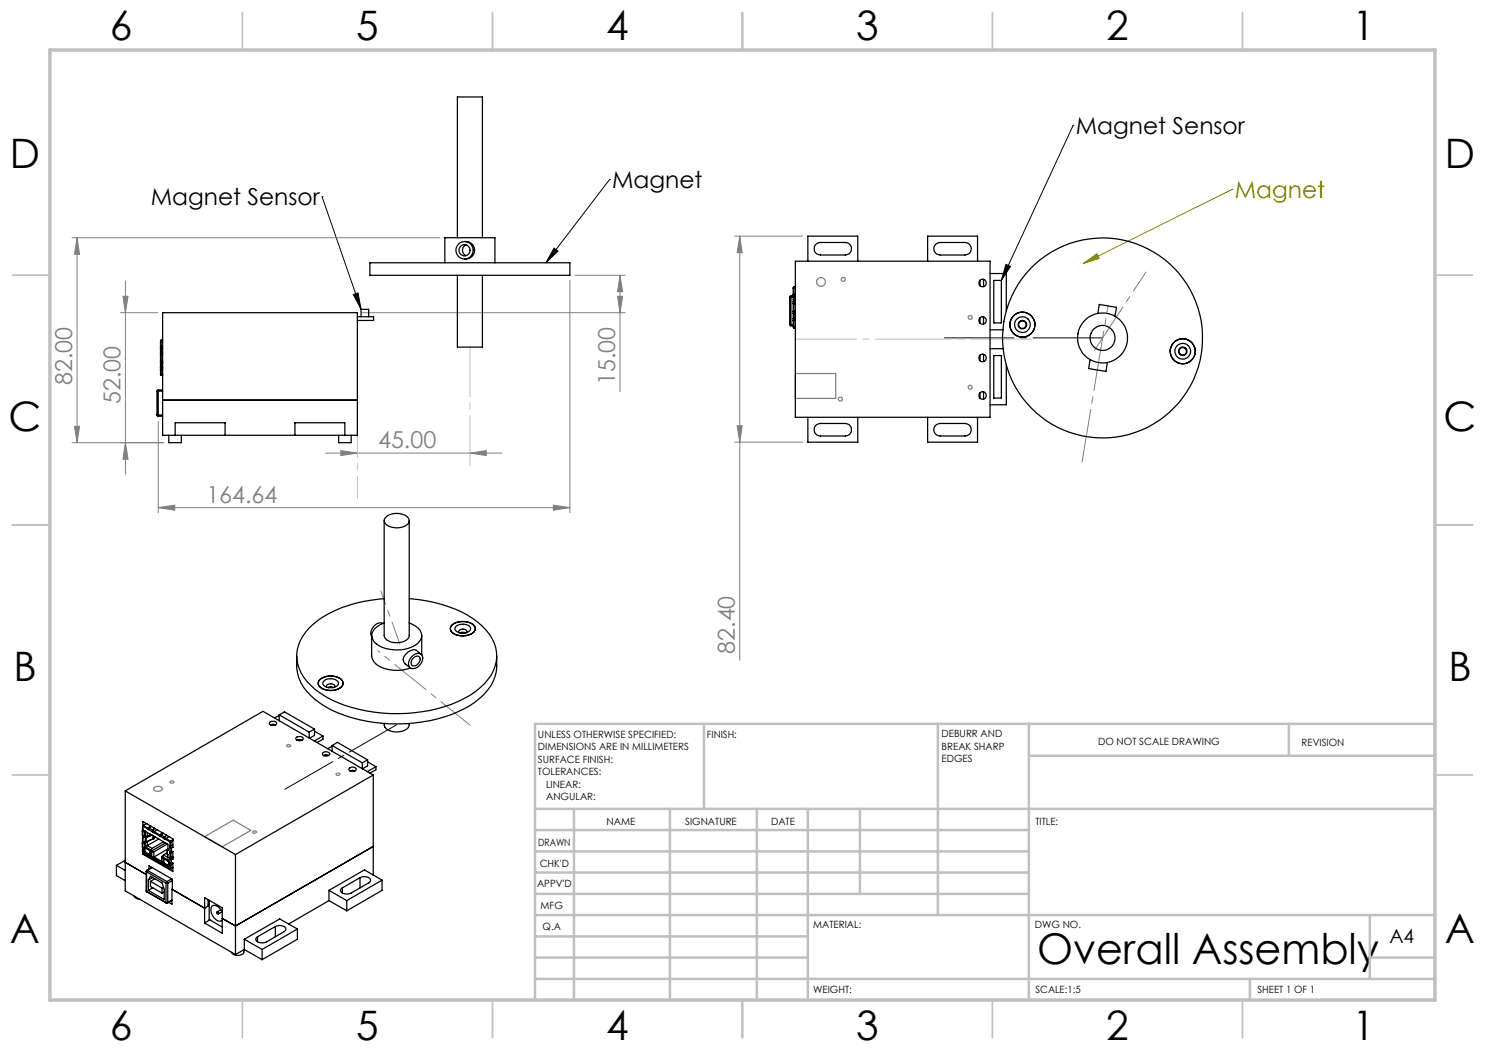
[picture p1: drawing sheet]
<svg xmlns="http://www.w3.org/2000/svg" width="297mm" height="210mm" viewBox="0 0 297 210" stroke-linecap="round" stroke-linejoin="round" font-family="sans-serif">
<path d="M64.4 39.4h.1M64.4 39.4l7.8 22.5M121.9 35.9h.1M121.9 35.9l-12.7 16.7M214.6 25.1h.1M214.6 25.1l-14.3 31M70.7 58.9l.9-.3 .6 3.3zM110.8 49.6l.8 .6-2.4 2.4zM201.2 52.9l.9 .4-1.8 2.8z" fill="none" stroke="#000" stroke-width=".2"/>
<g fill="none" stroke="#808080" stroke-width=".2">
<path d="M14.4 47.5h73.6M15.4 47.5l.5 3.4h-1zM15.4 47.5v41M24.6 59.3h1l-.5 3.2zM25.1 56.2v38.7M114 56v46.5M115 55.1h10M123.5 59.3h1l-.5 3.2zM124 55.1l.5 3.2h-1zM124 55.1v23.2M146.9 47.2h13.6M148 47.2l.4 3.3h-1z"/>
<path d="M148 47.2v84.9M24.1 62.5h7.4M72.5 62.5h52.5M14.9 85.3h1l-.5 3.2zM25.1 88.5l.5 3.4h-1zM31.6 84.2v18.3M32.7 88.5h-18.3M65.1 90.6h35.2M68.2 90.1l3.3 .5-3.3 .5zM94 90.6l3.3-.5v1zM146.9 88.4h13.6M147.4 85.2h1l-.4 3.2z"/>
<path d="M31.6 101.5l3.4-.5v1.1zM31.6 101.5h82.4M110.7 101l3.3 .5-3.3 .6z"/>
</g>
<g fill="none" stroke="#808080" stroke-width=".25">
<path d="M159.1 74.7h8v5h-8zM30.8 157.5a1 1 0 0 1 1.7 .4 1.02 1.02 0 0 1-1.8-.1zM34 156.3l.6-.1a.24 .24 0 0 1 .2 .3 .24 .24 0 0 1-.4 .1l-.4-.1zM57.4 149l.2-.1a.29 .29 0 0 1 .4 0 .29 .29 0 0 1 0 .4 .29 .29 0 0 1-.4 .1 .2 .2 0 0 1-.3-.1 .2 .2 0 0 1 .1-.3zM67.3 154.7l.2-.1a.29 .29 0 0 1 .4 0 .29 .29 0 0 1 0 .4 .29 .29 0 0 1-.4 .1l-.3-.1zM40.9 167.3l5.7-3.3 3.6 2.1-5.8 3.3zM50.6 166.3a.34 .34 0 0 1 .4-.2 .34 .34 0 0 1 .2 .5h-.5z"/>
<circle cx="164.2" cy="56.4" r=".88"/>
<circle cx="168.6" cy="55.9" r=".4"/>
<circle cx="168.1" cy="79.8" r=".4"/>
<circle cx="194" cy="63.5" r=".4"/>
<circle cx="194" cy="77.4" r=".4"/>
</g>
<path d="M246.4 37.9h.1M246.4 37.9l-29.7 14.8M216.7 52.7l2.7-1.9 .5 .9z" fill="none" stroke="#808000" stroke-width=".2"/>
<path d="M79.4 144.9l-22.4 13" fill="none" stroke="#000" stroke-width=".2" stroke-dasharray="15.2 1.3 1.3 1.3" stroke-dashoffset="4.2"/>
<path d="M220.5 67.6h-31.6" fill="none" stroke="#000" stroke-width=".2" stroke-dasharray="15.2 1.3 1.3 1.3" stroke-dashoffset="1.3"/>
<path d="M94 69.3v23.9" fill="none" stroke="#c0c0c0" stroke-width=".2" stroke-dasharray="15.2 1.3 1.3 1.3" stroke-dashoffset="5.2"/>
<path d="M71.5 87v12.7" fill="none" stroke="#c0c0c0" stroke-width=".2" stroke-dasharray="15.2 1.3 1.3 1.3" stroke-dashoffset="10.8"/>
<path d="M159.1 67.8h47.3" fill="none" stroke="#c0c0c0" stroke-width=".2" stroke-dasharray="15.2 1.3 1.3 1.3" stroke-dashoffset="3"/>
<g fill="none" stroke="#c0c0c0" stroke-width=".35">
<path d="M48.5 2.5v7.5M98.5 2.5v7.5M148.5 2.5v7.5M198.5 2.5v7.5M248.5 2.5v7.5M2.5 55h7.5M287 55h7.5M2.5 105h7.5M287 105h7.5M2.5 155h7.5M287 155h7.5M48.5 200v7.5"/>
<path d="M98.5 200v7.5M148.5 200v7.5M198.5 200v7.5M248.5 200v7.5"/>
</g>
<g fill="none" stroke="#c0c0c0" stroke-width=".5">
<path d="M140.8 144.8v17M187.6 144.8v38.2M205.8 144.8v55.2M205.8 151.2h81.2M257.8 144.8v6.4M287 144.8h-180v55.2M107 161.8h180M107 178.8h98.8M107 174.5h98.8M107 170.3h98.8M107 166h98.8M114.8 161.8v38.2"/>
<path d="M134 161.8v38.2M151.4 161.8v38.2M161.6 161.8v38.2M172 161.8v17M107 195.8h180M107 191.5h54.6M107 187.3h54.6M107 183h180M250 195.8v4.2M274 191.5h13M274 183v12.8"/>
</g>
<path d="M10 10h277v190h-277z" fill="none" stroke="#c0c0c0" stroke-width=".7"/>
<path d="M75.6 130.2l3.8 3" fill="none" stroke="#808080" stroke-width=".2" stroke-dasharray="15.2 1.3 1.3 1.3" stroke-dashoffset="14.7"/>
<path d="M79.4 133.2l14.6 11.8" fill="none" stroke="#808080" stroke-width=".2" stroke-dasharray="15.2 1.3 1.3 1.3" stroke-dashoffset="7.7"/>
<path d="M218.9 70l1.6-2.4M80 128.8l-.6-1.7" fill="none" stroke="#808080" stroke-width=".2" stroke-dasharray="15.2 1.3 1.3 1.3"/>
<path d="M79.4 127.1l-3.2-8.9" fill="none" stroke="#808080" stroke-width=".2" stroke-dasharray="15.2 1.3 1.3 1.3" stroke-dashoffset="12.4"/>
<path d="M221.6 61.1l-1.1 6.5" fill="none" stroke="#808080" stroke-width=".2" stroke-dasharray="15.2 1.3 1.3 1.3" stroke-dashoffset="13.9"/>
<path d="M220.5 67.6l-4.1 24.8" fill="none" stroke="#808080" stroke-width=".2" stroke-dasharray="15.2 1.3 1.3 1.3" stroke-dashoffset="4.6"/>
<path d="M220.5 67.6l8.7-13.2" fill="none" stroke="#808080" stroke-width=".2" stroke-dasharray="15.2 1.3 1.3 1.3" stroke-dashoffset="7.9"/>
<path d="M70.7 58.9l.9-.3 .6 3.3zM110.8 49.6l.8 .6-2.4 2.4z" fill="#000"/>
<g fill="#808080">
<path d="M68.2 90.1l3.3 .5-3.3 .5zM94 90.6l3.3-.5v1z"/>
<path d="M31.6 101.5l3.4-.5v1.1zM110.7 101l3.3 .5-3.3 .6z"/>
<path d="M14.9 85.3h1l-.5 3.2zM15.4 47.5l.5 3.4h-1z"/>
<path d="M148 47.2l.4 3.3h-1zM147.4 85.2h1l-.4 3.2zM124 55.1l.5 3.2h-1zM123.5 59.3h1l-.5 3.2zM24.6 59.3h1l-.5 3.2zM25.1 88.5l.5 3.4h-1z"/>
</g>
<path d="M201.2 52.9l.9 .4-1.8 2.8z" fill="#000"/>
<path d="M216.7 52.7l2.7-1.9 .5 .9z" fill="#808000"/>
<g fill="none" stroke="#000" stroke-width=".25">
<path d="M74 52.6h40v2.5h-40zM89 52.6v-5.1h10v5.1M91.5 47.5v-28.1h5v28.1M91.5 55.1v14.3h5v-14.3M92.9 48.3a1.78 1.78 0 0 1 2 1.8 1.78 1.78 0 0 1-2 1.7M93.2 49a1.15 1.15 0 0 0-.7 1.1 1.15 1.15 0 0 0 .7 1M157.9 59.4h.3M157.9 59.4v5.5M158.2 59.2l-.3 .2M158.2 59.2v.2M158.2 59.4v5.5M158.2 59.2h.4"/>
<path d="M158.2 59.4h.4M158.6 59.3h.1M158.6 59.3h.2M158.6 58.9h.1M158.6 57.6h.1M158.6 57.6v7.7M158.7 59.3h.2M158.7 58.9h.1M158.7 57.6h.1M158.7 57.6v1.7M158.7 58.9h.4M158.7 57.6h.4"/>
<path d="M158.8 59.3v1h-.2M158.8 57.4l-.2 .2M158.8 59.3h.3M158.8 57.4l.1 .1M158.9 57.5h-.1M159.1 57.5l-.5 .1M159.1 57.4l-.2 .1M159.1 57.2l-.3 .2M159.1 52.2h38.9v31.3h-38.9zM161.6 52.2v-5h10v5M163.1 48.9l.6-.4h.4h5a1.25 1.25 0 0 1 1.2 1.3 1.25 1.25 0 0 1-1.2 1.2h-5a1.25 1.25 0 0 1-1.2-.7 1.25 1.25 0 0 1 .2-1.4zM185.5 52.2v-5h10v5"/>
<path d="M187.1 48.9l.6-.4h.3h5a1.25 1.25 0 0 1 1.3 1.3 1.25 1.25 0 0 1-1.3 1.2h-5a1.25 1.25 0 0 1-1.1-.7 1.25 1.25 0 0 1 .2-1.4zM196 56v1.1M196.7 55.9v1.4M198 54.7h3.3v7.5M198.8 56.1h1.5v8.5h-1.5zM31.4 78.2h.2M31.4 78.2v4.8M31.6 78l-.2 .2M31.6 78v.2M31.6 78.2v4.8M31.6 78h.9M31.6 78.2h.9"/>
<path d="M32.1 73.5h.2M32.1 72.5h.1M32.1 72.5l.1 .1M32.1 69.7h.1M32.1 70.7h.1M32.1 74h.1M32.1 74.9h.1M32.1 71.1h.1M32.1 72.1h.1M32.1 69.2h.1M32.1 68.3h.1M32.1 73.9v.1"/>
<path d="M32.1 74.9l.1 .1h.3M32.1 72.5h.4M32.1 73.5h.4M32.1 69.7h.4M32.1 70.7h.2M32.1 68.3v5.6M32.1 74v.9M32.1 73.9h.1M32.2 74.9h.1M32.2 69.2h.1M32.2 71.1h.1M32.2 72.1h.1"/>
<path d="M32.2 72.5l.1 .1M32.2 69.7h.1M32.2 70.7h.1M32.2 72.5h.1M32.2 74h.1M32.2 71.1h.3M32.2 74.9h.3M32.2 68.3v1.4M32.2 70.7v1.8M32.2 73.5v1.4M32.2 68.3h.3M32.2 69.2h.3"/>
<path d="M32.2 72.1h.3M32.2 72.6v.9h-.1M32.2 68l-.1 .3M32.2 72.6h.3M32.2 69.7v1M32.2 69.7h.3M32.2 70.7l.3-.1-.2 .1M32.2 68l.1 .1M32.5 68.1h-.3l-.1 .2M32.5 68.3h-.3M32.5 73.9l-.3 .1M32.5 68l-.3 .1"/>
<path d="M32.5 67.9l-.3 .1M32.5 62.5h39v24.6h-39zM71.5 63.4h3.2v.7h-3.2M72.2 63.4v-1.5h1.5v1.5M157.9 64.9h.3M157.9 64.9l.3 .2M158.2 64.9v.2M158.2 65.1h.4M158.2 64.9h.4M158.6 60.3h.1M158.6 63.7h.2M158.6 63.7h.1"/>
<path d="M158.6 62.7h.1M158.6 62.7h.2M158.6 60.7h.1M158.6 62.3h.1M158.6 65.3h.1M158.6 65.3l.1 .2h.4M158.6 65.4l.2 .2M158.6 63.7l.5-.1-.3 .1M158.6 62.7h.3M158.7 63.7h.2M158.7 62.7h.2M158.7 64.1h-.1h.1"/>
<path d="M158.7 60.7h-.1M158.7 60.7h.1M158.7 62.3h.1M158.7 64.1h.1M158.7 65.3v.1M158.7 60.3v2.4M158.7 63.7v1.6M158.7 65.3h.4M158.7 64.1h.4M158.7 62.3h.4M158.8 62.7v1M158.8 62.7h.3h-.2"/>
<path d="M158.8 65.5h.1M158.8 65.6l.3 .1M158.9 60.3h-.2M158.9 65.5l-.1 .1M158.9 65.5l.2 .1M159.1 60.3h-.5M159.1 60.7h-.4M196 63.5v1.2M196 71v1.2M196 78.5v1.1M196.7 63.4v1.4M196.7 70.9v1.4"/>
<path d="M196.7 78.4v1.4M198 66h2.6M198 69.7h2.6M198.8 71.1h1.5v8.5h-1.5zM201.3 73v8h-3.3M218 71.9l-.3 1.8 1.7 .3 1.8 .3 .3-1.8M219.6 62.7l.3-1.8 3.4 .5-.3 1.8M31.4 83h.2M31.4 83l.2 .2M31.6 83v.2M31.6 83.2h.9M31.6 83h.9"/>
<path d="M32.5 80h39M33.8 87.1v1.4h2.5v-1.4M35 87.1v-2.5h10v2.5M59 87.1v-2.5h10v2.5M67.7 87.1v1.4h2.5v-1.4M161.6 83.5v4.9h10v-4.9M163.1 85.1l1-.4h5a1.25 1.25 0 0 1 1.2 1.2 1.25 1.25 0 0 1-1.2 1.3h-5a1.25 1.25 0 0 1-1.2-.7 1.25 1.25 0 0 1 .2-1.4zM185.5 83.5v4.9h10v-4.9M187.1 85.1l.9-.4h5a1.25 1.25 0 0 1 1.3 1.2 1.25 1.25 0 0 1-1.3 1.3h-5a1.25 1.25 0 0 1-1.1-.7 1.25 1.25 0 0 1 .2-1.4zM76.8 119.7a25.4 25.4 0 0 0-14.1 5.1 8 8 0 0 0-3.2 8 11 11 0 0 0 5.7 6.5 31.5 31.5 0 0 0 22.3 2.4 19.1 19.1 0 0 0 10-5.7 7.4 7.4 0 0 0-1-10.7 22.6 22.6 0 0 0-12.7-5.4l-2-.2M76.8 104.1v23a2.47 2.47 0 0 0 3.1 1.4 1.93 1.93 0 0 0 1.9-1.4v-23M77.2 103.4a3.5 3.5 0 0 1 4.3 0 1.09 1.09 0 0 1 .3 1.1 1.09 1.09 0 0 1-.9 .8 3.6 3.6 0 0 1-3.9-.6 .87 .87 0 0 1 .2-1.3z"/>
<path d="M59.3 131.2a9.1 9.1 0 0 0 3.8 8.7 25.9 25.9 0 0 0 15 4.9 28.1 28.1 0 0 0 16.9-4.4 9.3 9.3 0 0 0 4.3-9.2M64 135.9a3.4 3.4 0 0 1 4.5 .3 1.28 1.28 0 0 1-1.3 1.7 3.1 3.1 0 0 1-3.5-1l-.1-.3zM64 135.9a3.4 3.4 0 0 1 4.5 .4 1.38 1.38 0 0 1-1.3 1.7 3 3 0 0 1-3.6-1.1l.1-.7zM64.7 136.3a2 2 0 0 1 3 .3 1.39 1.39 0 0 1-1.8 .9 .99 .99 0 0 1-1.2-1.2zM65.3 137.4v-.1a1 1 0 0 1 1.7 0l-.1 .1M65.6 137.5l.5-.1 .6 .1M65.7 137.5l.6-.1 .3 .1M74.3 127.1v4.1a3.1 3.1 0 0 0 2.8 2.6l.8 .1a8 8 0 0 0 4.2-.3M76.6 124.7a1.98 1.98 0 0 0-2.3 2.6M76.8 124.6a2.88 2.88 0 0 0-2.4 2.9 3.8 3.8 0 0 0 3.5 2.3 6.6 6.6 0 0 0 6-1.5 1.93 1.93 0 0 0-.8-3l-1.3-.7M82.3 131.4a1.46 1.46 0 0 1 2-.5 2.03 2.03 0 0 1-2 2.8 1.2 1.2 0 0 1-.3-1.9zM82.7 131.6a.75 .75 0 0 1 1.1-.3 .75 .75 0 0 1 0 1.2 .92 .92 0 0 1-1.5 .4 1.27 1.27 0 0 1 .4-1.3z"/>
<path d="M84.2 130.8l-.9-.7a2.23 2.23 0 0 0-2.5 1.3l-.2 .5 .3 .7 1.1 1M84.3 127.1v3.9M90.4 125a3.5 3.5 0 0 1 4.6 .3 1.33 1.33 0 0 1-1.3 1.7 3 3 0 0 1-3.6-1v-.3zM90.4 125a3.5 3.5 0 0 1 4.6 .3 1.38 1.38 0 0 1-1.4 1.7 2.92 2.92 0 0 1-3.5-1v-.4zM91.3 125.2a2.3 2.3 0 0 1 2.7 .2 1.01 1.01 0 0 1-1.2 1.2 1.44 1.44 0 0 1-1.8-.9zM91.8 126.5a.87 .87 0 0 1 .7-.7 .87 .87 0 0 1 .9 .5l-.1 .2M92 126.6l.6-.1 .5 .1M92.1 126.6h.9M25 158.2v20l22.1 12.7M25 158.2l22.1 12.7M53.9 144.5l.7-.3a.51 .51 0 0 1 .7 .6l-.7 .3a.54 .54 0 0 1-.7-.6zM54.1 145l.5-.1 .5 .1"/>
<path d="M55.8 143.1l-.9 .5M55.8 143l1.1-.6 6 3.4M55.8 143l6 3.4M55.8 143v1.2M59.2 147.6l.7-.3a.53 .53 0 0 1 .7 .6l-.4 .2h-.6l-.4-.2zM59.4 148.1l.5-.2 .5 .2M61.8 146.4v1.2M62.9 145.8v1.3l-1 .6M62.9 146.3l1.7 .9M62.9 145.8l-1.1 .6M64.6 147.2l-1.7 1M64.6 147.2v.6l-1.2 .7"/>
<path d="M64.7 150.5l.5-.2a.57 .57 0 0 1 .7 .6l-.4 .3h-.6l-.4-.4zM64.7 151.1l.5-.1 .5 .1M66.4 149.1l1.1-.6 6 3.5M66.4 149.2l-.9 .5M66.4 149.1l6.1 3.5M66.4 149.1v1.2M69.8 153.7l.7-.3 .5 .2 .3 .2a.86 .86 0 0 1-1.6 0zM70 154.2l.5-.1 .5 .1M72.5 152.6v1.1M73.5 152v1.2l-1 .6M73.5 152.4l1.7 .9M73.5 152l-1 .6"/>
<path d="M74.6 155l-27.5 15.9M74.6 155v20M74.6 155l-22-12.7-27.6 15.9M75.2 153.3l-1.8 1M75.2 153.3v.6l-1.2 .7M76.8 144.7a1.44 1.44 0 0 0 1.4 1.5 3.1 3.1 0 0 0 3.6-1v-.5M23.3 173.1v2l1.7 1M23.3 173.1l1.7 1M25 172.5l4.2 2.4M25 172.1l-1.7 1M26.8 179.2l.1 .1a1.32 1.32 0 0 0 1.1 .6M28.5 166.2l.1 1"/>
<path d="M28.5 166.2v.1M28.5 166.2h.1M28.5 165.2l.1 .8M28.5 167.5v.8M28.5 169.8l.1 .8M28.5 166.3h.1M28.5 168.3h.1M28.5 168.7h.1M28.5 168.7v-.1l.1 1M28.5 167.5h.1M28.6 169.9h.1M28.6 165.1v-.8l6 3.5v1.7h-.6"/>
<path d="M28.6 165.1v.1M28.6 167.4l-.1 .1M28.6 167.4h.1M28.6 170.6v.1M28.6 169.8l-.1 .1M28.6 170.7l1.7 1M28.6 170.6l1.7 1M28.6 165.2v5.4M28.6 170.7v.1M28.6 165.2l.8 .5M28.6 170.8l6 3.5v-1.7l-.3 .1M28.6 166.1l-.1 .1"/>
<path d="M28.6 168.4l-.1 .1h.1M28.6 167.5h-.1M28.6 165.1l.9 .5M28.6 165.1h.1M28.7 170.8h-.1M28.8 170.5l1.5 .8M28.9 169.5v.9M28.9 170.4h.1M28.9 170.4l1.4 .9M28.9 170.4l-.1 .1M28.9 170.4l1.1 .6M29 167.4v.1"/>
<path d="M29 168.3h.1M29 167.4v-1.2l4.6 2.7v1.2M29 168.3l-.1 2.1M29 169.5l1 .6M29 167.5h.1M29 167.3l.1 .1M29 166.3v1M29 167.2h.5M29 168.4h.5M29 167.3v.1M29.1 167.5h.1M29.1 168.3h.1"/>
<path d="M29.1 167.5l-.1 2h-.2v1M29.1 167.4l-.1 .1M29.1 167.4v.1M29.1 170.5h.1M29.1 170.5l.7 .4M29.2 167.5h.1M29.2 178.1l.2 .3M29.2 174.3l.1 .1M29.2 178.1l.1 .2M29.2 167.5v.8M29.2 174.3v3.8M29.3 164.7h.1"/>
<path d="M29.3 164.7l-.7 .4M29.3 178.3l.1 .1M29.3 174.4l3.9 2.2M29.3 178.3l3.9 2.2M29.3 174.4v3.9M29.4 174.1l-.2 .2M29.4 174.1h.1M29.4 178.4l3.9 2.2M29.4 165.7h.1M29.4 165.7l.1 .1M29.5 169.1l-.5 .3 1.2 .6M29.5 166.5v.7"/>
<path d="M29.5 168.4v.7M29.5 169.1l.9 .6M29.5 165.8l.2 .1M29.5 174.1l-.2 .3M29.5 165.7h.1M29.5 174.1l3.9 2.2M29.5 165.7l.2 .1M29.5 165.6l-.1 .1M29.5 165.7h-.1M29.5 165.7v.1M29.5 165.7l.2 .2M29.5 165.7l.3 .1"/>
<path d="M29.7 176l.4-.7 2.3 1.3 .4 1.3v2l-3.1-1.8M29.7 176v2.1M29.7 165.9l.8 .5M29.7 165.9h.1M29.8 173.8v-.6l4.7 2.7v2M29.8 165.6l-.1 .3M29.8 165.6l.8 .4M30 171h.1M30 170.1v1M30 171.1h.1M30 171v.1M30.1 176.3l2.3 1.3"/>
<path d="M30.1 176.3v1l2.3 1.3M30.1 166.9l-.6 .3M30.1 165.4l-.6 .3M30.2 170v.3M30.2 170.3l.1 .1M30.2 165.2l-.7 .4M30.2 165.3l-.4 .3M30.3 171.6l.1 .1M30.3 167.9l-.8 .5M30.3 171.3v.3M30.3 171.6h.1M30.3 170.4v1.2"/>
<path d="M30.3 173.5l-.9 .6M30.3 170.4h.5M30.3 167l-1.1 .5M30.4 171.6h.4M30.4 169.7l-.2 .3M30.4 167l-1.2 .5M30.4 171.6v.1M30.4 171.7l1.9 1M30.4 166.3l.1 .1M30.4 171.6l1.9 1.1M30.4 173.5l-.9 .6M30.5 166.4l.2 .1"/>
<path d="M30.5 166.3h.1M30.5 166.3h-.1M30.5 166.3l.3 .1M30.6 166l-.2 .3M30.6 166v.1M30.6 166.3l-.1 .1M30.6 166.3l.2 .1M30.6 177.5l-.9 .6M30.6 175.5l-.9 .5M30.6 166.1l-.1 .2M30.6 167.8l-1.4 .5M30.6 167.2v.6"/>
<path d="M30.7 167.7h.1M30.7 167.7l-.1 .1M30.7 167.2v.5M30.7 166.5h.1M30.7 166.5l1.1 .6M30.8 166.5h-.1M30.8 170.4v1.2M30.8 171.4v.2M30.8 171.4l1.5 .9M30.8 171.6l1.5 .9M30.8 167.3h-.1M30.8 171.6h.1"/>
<path d="M30.8 166.3v.2M30.8 166.3l1.1 .7M30.9 165.6l-.3 .4M30.9 165.7l-.3 .4M31 175.7l-.9 .6M31.1 167.4l-.4 .3M31.4 165.9l-.6 .4M31.8 167.8l-2.3 1.3M31.8 167.1h.1M31.9 167.1l.2 .2M31.9 167l-.1 .1M31.9 167v.1"/>
<path d="M31.9 167.1h.1M31.9 167.1l.2 .1M31.9 167l.2 .2M32.1 167.3l.7 .4M32.1 167.3h.1M32.1 167.2v.1M32.2 167l-.1 .2M32.2 167l.7 .4M32.3 172.8l1.7 1M32.3 172.5v.3M32.3 172.4v.1M32.3 172.4l1.4 .8"/>
<path d="M32.4 177.6v1M32.5 171.4v.2l-.2-.1M32.5 171.4l1.1 .6M32.5 166.7l-.6 .3M32.6 166.6l-.7 .4M32.6 171.1l-.3 .2v1.1M32.6 166.6l-.4 .4M32.7 171.7l.9 .5M32.7 172.6l1 .6zM32.7 172.6h.1M32.7 171.7v.9M32.7 171.7l.9 .4"/>
<path d="M32.7 171l.9 .5M32.7 171l-.2 .4M32.7 168.4l-2.3 1.3M32.7 177.4l-.3 .2M32.8 167.7h.1M32.8 167.7l.3 .2M32.8 178.4l-.4 .2M32.9 167.6v.1M32.9 172.7l.7 .4M32.9 172.7h.1M32.9 167.7l.2 .1-.2-.1M32.9 167.6l-.1 .1"/>
<path d="M32.9 167.4l-.1 .3M32.9 167.4v.1M32.9 167.7h-.1M32.9 167.6l.3 .2M32.9 167.5v.1M33.1 167.9h.1M33.1 168.6l-2.9 1.7M33.1 167.9l.9 .5M33.1 167.8v.1M33.2 176.6h.3M33.2 176.6v3.9M33.2 167.7l-.1 .1"/>
<path d="M33.2 167.7l.9 .5M33.3 167l-.4 .4M33.3 167l-.4 .5M33.4 176.3l-.2 .3M33.4 176.3l.1 .3M33.4 170l.1 .9M33.4 170.6l-.7 .4M33.5 170.9h.1l.1 2.4-1.4-.8M33.5 168.8l-2.7 1.6M33.5 170.1v.8M33.5 170.1h.1M33.5 170h.1"/>
<path d="M33.5 176.6v3.9M33.6 170.1h-.1M33.6 169.9l-.1 .2M33.6 169.8l-2.8 1.6M33.6 170h-.1M33.6 173.1h.1M33.8 167.3l-.6 .4M34 170.3h.1M34 172.7h.1M34 170.6v.1M34 173h.1M34 169.1h.2"/>
<path d="M34 169.1h.1M34 168.4h.2M34 170.3h.3M34 170.7h.2M34 170.7h.1M34 171.5h.1M34 172.7h.3M34 173.8h.2M34 173.8l.6-.3-.4 .3M34 168.4v.7M34 170.7v.8M34 173v.8"/>
<path d="M34 169.1v1.5M34 171.5v1.5M34 169.4v.1M34 169.4l.1 .1M34 171.8v.1M34 171.8h.1M34 169.1v.3M34 170.3v.3M34 171.5v.3M34 172.7v.2M34 170.6h.1M34 172.9v.1"/>
<path d="M34 172.9l.1 .1M34.1 171.8h.1M34.1 168.2l-.1 .2M34.1 168.3h.1M34.1 169.5h.2M34.1 170.6h.1M34.1 171.8h.2M34.1 173h.1M34.1 168.3l-.1 .1M34.1 169.5h-.1M34.1 171.8l-.1 .1M34.1 172.7v.3"/>
<path d="M34.1 170.6l-.1 .1M34.1 173h-.1M34.2 171.5h-.2M34.2 173h-.2M34.2 168.4v.7M34.2 170.7v.8M34.2 173v.8M34.3 169.5v.8M34.3 171.8v.9M34.3 175.8l-.9 .5M34.4 177.9l6.5 3.7 .7-.4v-1.3M34.4 177.9v2.9l-.6-.3"/>
<path d="M34.4 177.9h.1M34.5 176.1l-1 .5M34.6 168l-.5 .3M34.6 170.3v1.6h-.6M34.6 171.4l-.6 .3M34.6 171.5l-.5 .3M34.6 167.9l-.5 .3M34.6 168.1l-.5 .2M34.6 168.1l-.4 .3M34.6 172.7l-.4 .3M34.6 171.3l-.4 .2M34.6 170.4l-.4 .3"/>
<path d="M34.6 168.9l-.4 .2M34.6 169.4l-.3 .1M34.6 170.3h-.3M34.6 170.3l-.5 .3M34.6 171.8h-.3M34.6 172.6l-.5 .4M40.9 179.5l3.5 2.1v5l-3.5-2zM47.1 170.9v20M65.8 178.1v2M65.8 178.1l3.6 2M68.5 177.6v1M72 175.5a1.72 1.72 0 0 1 2.1 .4l-.1 .4-.2 .3-3.6 2a1.49 1.49 0 0 1-2.1-.6l.4-.4"/>
<path d="M72 175.5l-3.5 2.1M72 175.5v2.1M74.6 169.3l-27.5 15.9-2.7-1.5M76.4 176l-3.5-2-7.1 4.1M76.4 176l-7 4.1M76.4 176v2.1l-7 4.1M33.2 180.5h.3M33.2 180.5l.1 .1M33.3 180.6h.2M33.5 180.5v.1M34.4 180.1l-.9 .5M34.4 180l-.9 .5"/>
<path d="M41.6 180l.2 .1M41.8 180.7l-.2 .1M41.8 180v3.9l2.6 1.5M42 184l-1.1 .6M43.5 182.3a.25 .25 0 0 0-.1 .4 .25 .25 0 0 0 .3 .1M43.5 182.3l.2 .2v.3M44.1 182l-.6 .3M44.4 182.4l-.7 .4M44.4 182.5a1.64 1.64 0 0 0-2-1.3 2.18 2.18 0 0 0 1.6 3l.4-.2M48.8 189.9v.5a1.42 1.42 0 0 1-2.1 .5l-.4-.4M48.9 189.9l-1.8 1M48.9 187.8v2.1"/>
<path d="M48.9 187.8l3.5 2.1M48.9 189.9l3.5 2M51.5 187.4v1M52.4 189.9v2M55.1 185.3a1.72 1.72 0 0 1 2.1 .3l-.1 .5-.3 .2-3.5 2.1a1.76 1.76 0 0 1-2.1-.3l.1-.5 .2-.2M55.1 185.3l-3.6 2.1M55.1 185.3v2.1M59.5 185.8l-3.5-2-7.1 4M59.5 185.8l-7.1 4.1M59.5 185.8v2l-7.1 4.1M65.8 180.1l-8.1 4.7M65.8 180.1l3.6 2.1"/>
<path d="M69.4 180.1v2.1"/>
<circle cx="92.9" cy="50.1" r="1.11"/>
<circle cx="92.9" cy="50.1" r="1.75"/>
<circle cx="196.5" cy="56.6" r=".75"/>
<circle cx="196.5" cy="64.1" r=".75"/>
<circle cx="196.5" cy="71.6" r=".75"/>
<circle cx="196.5" cy="79.1" r=".75"/>
<circle cx="204.5" cy="64.9" r="2.5"/>
<circle cx="204.5" cy="64.9" r=".85"/>
<circle cx="204.5" cy="64.9" r="2.51"/>
<circle cx="204.5" cy="64.9" r=".76"/>
<circle cx="204.5" cy="64.9" r="1.58"/>
<circle cx="220.5" cy="67.6" r="20"/>
<circle cx="220.5" cy="67.6" r="5"/>
<circle cx="220.5" cy="67.6" r="2.49"/>
<circle cx="236.5" cy="70.3" r="2.5"/>
<circle cx="236.5" cy="70.3" r=".85"/>
<circle cx="236.5" cy="70.3" r="2.51"/>
<circle cx="236.5" cy="70.3" r=".76"/>
<circle cx="236.6" cy="70.3" r="1.58"/>
</g>
<text font-size="8.5" x="207.4" y="192.7">Overall Assembly</text>
<g font-size="8.1">
<text x="22" y="8">6</text>
<text x="71.2" y="8">5</text>
<text x="121.2" y="8">4</text>
<text x="171.3" y="8">3</text>
<text x="221.3" y="8">2</text>
<text x="270.5" y="8">1</text>
<text x="2" y="33.6">D</text>
<text x="289" y="33.6">D</text>
<text x="1.7" y="86.1">C</text>
<text x="288.7" y="86.1">C</text>
<text x="2.7" y="136.1">B</text>
<text x="289.7" y="136.1">B</text>
<text x="2" y="188.6">A</text>
<text x="289" y="188.6">A</text>
<text x="22" y="208">6</text>
<text x="71.2" y="208">5</text>
<text x="121.2" y="208">4</text>
<text x="171.3" y="208">3</text>
<text x="221.3" y="208">2</text>
<text x="270.5" y="208">1</text>
</g>
<g font-size="4.7">
<text x="215.1" y="26.9">Magnet Sensor</text>
<text x="30.1" y="41.1">Magnet Sensor</text>
<text x="122.4" y="37.6">Magnet</text>
</g>
<text font-size="4.7" fill="#808000" x="247" y="39.6">Magnet</text>
<g font-size="4.7" fill="#808080">
<text x="14.4" y="77" transform="rotate(-90 14.4 77)">82.00</text>
<text x="123" y="77" transform="rotate(-90 123 77)">15.00</text>
<text x="24.1" y="80.8" transform="rotate(-90 24.1 80.8)">52.00</text>
<text x="75.6" y="89.6">45.00</text>
<text x="41.3" y="100.5">164.64</text>
<text x="146.9" y="130.8" transform="rotate(-90 146.9 130.8)">82.40</text>
</g>
<text font-size="3.9" x="277.9" y="188.5">A4</text>
<g font-size="2">
<text x="107.6" y="147.6">UNLESS OTHERWISE SPECIFIED:</text>
<text x="141.4" y="147.6">FINISH:</text>
<text x="188.3" y="147.5">DEBURR AND</text>
<text x="188.3" y="150">BREAK SHARP</text>
<text x="219.6" y="149">DO NOT SCALE DRAWING</text>
<text x="260.3" y="149.2">REVISION</text>
<text x="107.6" y="150.1">DIMENSIONS ARE IN MILLIMETERS</text>
<text x="107.6" y="152.6">SURFACE FINISH:</text>
<text x="107.6" y="155.1">TOLERANCES:</text>
<text x="188.3" y="152.5">EDGES</text>
<text x="109.2" y="157.6">LINEAR:</text>
<text x="109.2" y="160.1">ANGULAR:</text>
<text x="121.3" y="165">NAME</text>
<text x="137" y="164.9">SIGNATURE</text>
<text x="154.2" y="164.9">DATE</text>
<text x="207.1" y="164.9">TITLE:</text>
<text x="107.6" y="169.1">DRAWN</text>
<text x="107.9" y="173.3">CHK'D</text>
<text x="107.4" y="177.4">APPV'D</text>
<text x="108.1" y="181.8">MFG</text>
<text x="108.5" y="186">Q.A</text>
<text x="162.6" y="185.5">MATERIAL:</text>
<text x="207" y="185.5">DWG NO.</text>
<text x="162.6" y="198.5">WEIGHT:</text>
<text x="207.1" y="198.6">SCALE:1:5</text>
<text x="251.5" y="198.6">SHEET 1 OF 1</text>
</g>
</svg>
